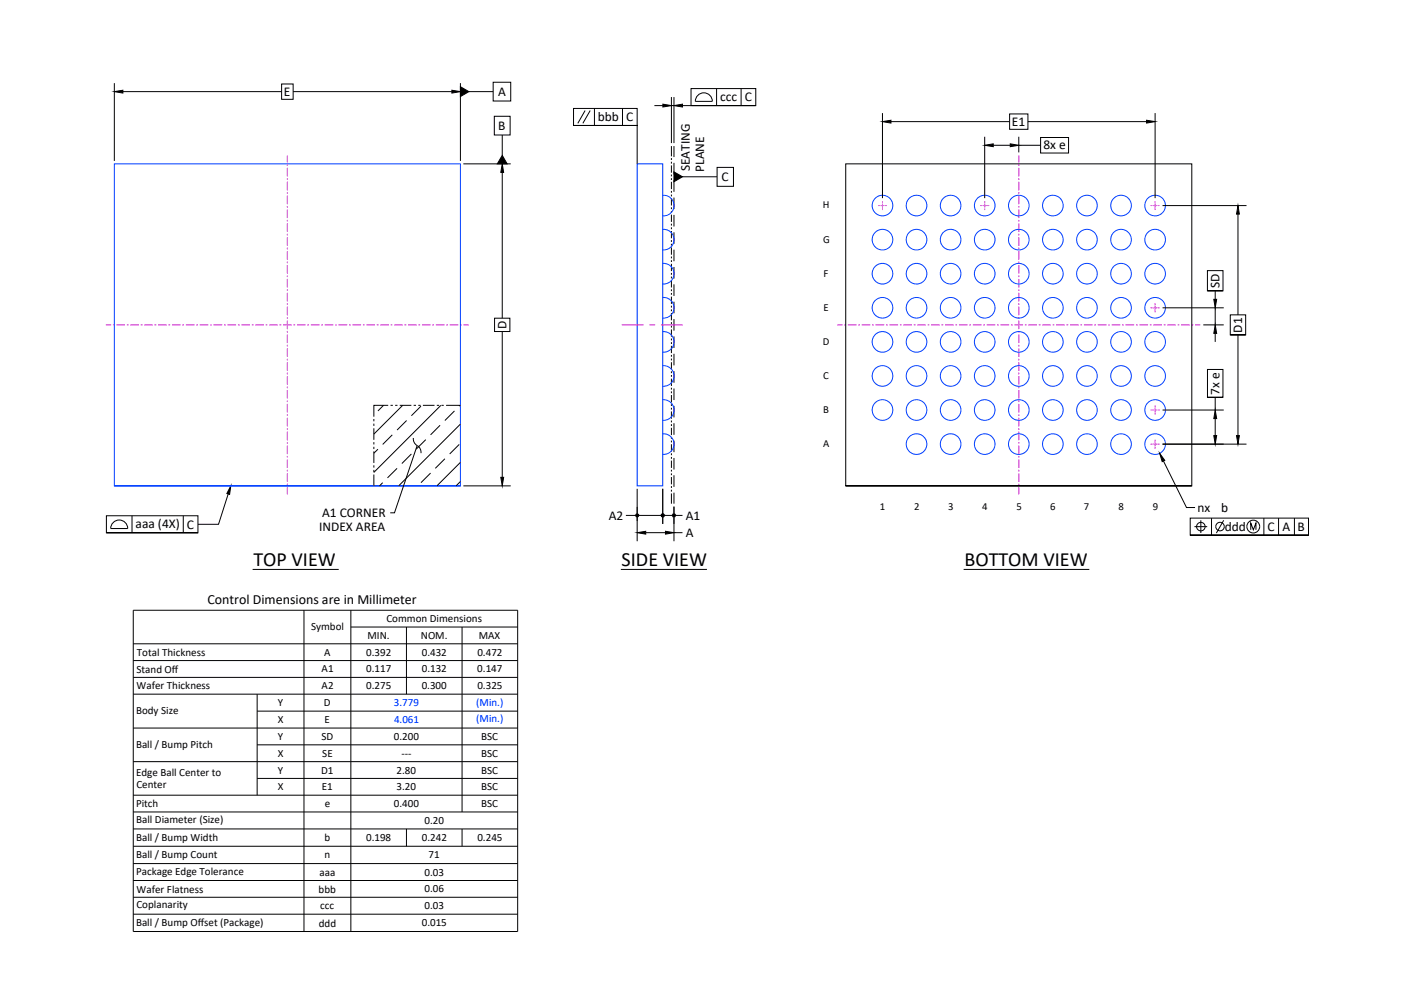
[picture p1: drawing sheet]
<svg xmlns="http://www.w3.org/2000/svg" width="297mm" height="210mm" viewBox="0 0 297 210" stroke-linecap="round" stroke-linejoin="round" font-family="sans-serif">
<!-- layer: Layer 1 -->
<g fill="none" stroke="#000" stroke-width=".21">
<path d="M24.2 19.4l1.9-.3v.6zM24.2 17.6v16.5M26.1 19.4h33.6M59.7 17.8h2.5v3.3h-2.5zM62.2 19.4h33.6M95.8 19.1l1.8 .3-1.8 .3zM97.6 18.4l1.8 1-1.8 1.1zM97.6 17.6v16.5M99.4 19.4h5.2M104.6 17.4h3.7v4h-3.7zM146.5 18.8h13.7v3.6h-13.7h13.7h-13.7zM151.9 18.8v3.6"/>
<path d="M157.1 18.8v3.6M98.2 34.7h10.1M104.8 24.7h3.4v3.9h-3.4zM106.5 28.6v4.3M106.5 36.6v30.9M106.5 32.9l1 1.8h-2.1zM106.5 34.7l.3 1.9h-.6zM121.6 23v3.6h13.5v8.1l-13.5-8.1h13.5v-3.6zM124.1 23.4l-1.6 2.7M125.1 23.4l-1.5 2.7M126 23v3.6M132 23v3.6"/>
<path d="M138.7 22.4h1.8M140.5 22.1l1.9 .3-1.9 .3zM142.4 20.6v9.7M142.4 31v2.1M142.4 33.5v.4M142.4 34.3v.4M142.4 35.1v1.5M142.4 37v.4M142.4 37.8v.4M142.4 38.6v1.5M142.4 22.4h.5M142.9 36.4l1.8 1.1-1.8 1z"/>
<path d="M142.9 20.6v9.7M142.9 31v2.3M142.9 34.5v2.5M142.9 38.2v2.5M142.9 22.4l1.8-.3v.6zM144.7 37.5h7.3M144.7 22.4h1.8M148 20.2a1.8 1.8 0 0 1 1.9-.4 1.8 1.8 0 0 1 1.1 1.7h-3.6l.1-.5zM152 35.5h3.5v4h-3.5zM179.3 34.7h73.4v68.3h-73.4h73.4h-73.4zM187.1 24v18M187.1 25.8l1.8-.3v.6z"/>
<path d="M188.9 25.8h25.2M208.8 29v13M208.8 30.8l1.8-.3v.6zM210.6 30.8h3.6M214.1 24.2h3.8v3.2h-3.8zM214.2 30.5l1.8 .3-1.8 .3zM216 29v3.3M216 30.8h4.6M217.9 25.8h25.2M220.6 29.2h6v3.2h-6zM243.1 25.5l1.8 .3-1.8 .3zM244.9 24v18"/>
<path d="M142.4 40.5v.4M142.4 41.3v.3M142.4 42v1.6M142.4 44v.3M142.4 44.7v.4M142.4 45.5v1.5M142.4 47.4v.4M142.4 48.2v.4M142.4 49v1.5M142.4 50.9v.4M142.4 51.7v.4M142.4 52.5v1.5"/>
<path d="M142.4 54.4v.4M142.4 55.2v.3M142.4 55.9v1.6M142.4 57.9v.4M142.4 58.6v.4M142.4 59.4v1.6M142.9 41.9v2.4M142.9 45.6v2.4M142.9 49.3v2.4M142.9 52.9v2.5M142.9 56.6v2.5M246.5 43.6h17.8"/>
<path d="M256 57.4h3.3v4.3h-3.3h3.3h-3.3zM262.5 45.4v21.4M262.5 43.6l.3 1.8h-.6zM104.9 67.5h3.2v2.8h-3.2zM106.5 70.3v30.9M142.4 61.3v.4M142.4 62.1v.4M142.4 62.9v1.5M142.4 64.8v.4M142.4 65.6v.4M142.4 66.4v1.5M142.4 68.3v.4"/>
<path d="M142.4 69.1v.4M142.4 69.8v1.6M142.4 71.8v.4M142.4 72.5v.4M142.4 73.3v1.6M142.4 75.3v.3M142.4 76v.4M142.4 76.8v1.5M142.4 78.7v.4M142.4 79.5v.4M142.9 60.3v2.4M142.9 64v2.4"/>
<path d="M142.9 67.7v2.4M142.9 71.3v2.5M142.9 75v2.5M142.9 78.7v2.4M246.5 65.3h13M255.1 68.9h4.4M256 78.3h3.3v5.9h-3.3h3.3h-3.3zM257.4 63.5h.6l-.4 1.8zM257.6 68.9l.4 1.8h-.6zM257.6 61.7v1.8M257.6 65.3v3.6M257.6 70.7v1.8"/>
<path d="M260.8 66.8h3.3v4.2h-3.3h3.3h-3.3zM262.5 71v21.4M79.3 88.8v.5M79.3 89.8v.5M79.3 90.8v2.4M79.3 93.7v.5M79.3 94.7v.5M79.3 95.7v2.5M79.3 98.7v.4M79.3 99.6v.5M80.1 95.2l-.8 .9M81.3 85.9l-1.2 1.2"/>
<path d="M82.3 85.9h-3v2.4M82.8 85.9h.5M83.2 92.2l-2.1 2M83.8 85.9h.5M84.2 99.3l-2 2M84.8 85.9h2.4M85.4 85.9l-6.1 6.1M86.2 89.2l-2 2M87.2 96.3l-2 2M87.6 92.9a1.65 1.65 0 0 0 .8 1.6M87.7 85.9h.5M88.7 85.9h.5"/>
<path d="M89.3 96.1a1.65 1.65 0 0 0-.8-1.6l-4.9 14.2h-.9M89.3 86.1l-2.1 2M89.7 85.9h2.4M90.3 93.2l-2.1 2M92.6 85.9h.5M93.3 90.2l-2 2M93.5 85.9l-14.2 14.3M93.6 85.9h.5M94.3 97.3l-2 2M94.6 85.9h3M96.4 87.1l-2.1 2.1M97.4 94.2l-2.1 2.1"/>
<path d="M97.5 85.9l-.1 .2M97.6 98l-5 5M97.6 89.9l-13.1 13.1M142.4 80.3v1.5M142.4 82.2v.4M142.4 83v.4M142.4 83.8v1.5M142.4 85.7v.4M142.4 86.5v.3M142.4 87.2v1.6M142.4 89.2v.4M142.4 89.9v.4"/>
<path d="M142.4 90.7v1.6M142.4 92.6v.4M142.4 93.4v.4M142.4 94.2v1.5M142.4 96.1v.4M142.4 96.9v.4M142.4 97.7v1.5M142.4 99.6v.4M142.9 82.4v2.4M142.9 86v2.5M142.9 89.7v2.5M142.9 93.4v2.5"/>
<path d="M142.9 97.1v2.4M245.9 96.1l1 1.5-.5 .3zM246.5 94.2h17.8M246.5 86.9h13M246.7 97.7l4.9 9.9h1.8M257.4 92.4h.6l-.4 1.8zM257.6 86.9l.4 1.8h-.6zM257.6 84.2v2.7M257.6 88.7v3.7M262.2 92.4h.6l-.3 1.8zM22.6 109.4h19.4v3.6h-19.4h19.4h-19.4zM24 110.8a1.8 1.8 0 0 1 2-.4 1.8 1.8 0 0 1 1.1 1.7h-3.6v-.5z"/>
<path d="M28 109.4v3.6M38.9 109.4v3.6M48.4 104.7l-2.1 6.5h-4.3M48.9 103l-.2 1.8-.6-.2zM79.3 100.6v2.4M81.1 102.3l-.6 .7M91.3 100.3l-2 2M97.6 102.1l-.9 .9M98.2 103h10.1M106.2 101.2h.6l-.3 1.8zM132.7 109.3h12M134.9 109.3h.2z"/>
<path d="M134.9 109.2l.2 .1zM134.9 109.4l.2-.1zM134.9 109.1l.2 .2zM135 109.1l.1 .2zM135.1 103.6v11.2M135.1 112.9l1.8-.3v.6zM135.1 109.3l.2-.1zM135.1 109v.3zM135.1 109.3v.2zM135.1 109.3l.2 .1zM135.2 109.1l-.1 .2zM136.9 112.9h4.2"/>
<path d="M140.3 109.3h.2zM140.3 109.2l.2 .1zM140.3 109.4l.2-.1zM140.4 109.1l.1 .2zM140.4 109.4l.1-.1zM140.5 109.3v.2zM140.5 109.3l.2 .1zM140.5 103.6v7.5M140.5 109.3l.2-.1zM140.5 109v.3zM140.6 109.1l-.1 .2zM141.1 112.6l1.8 .3-1.8 .3z"/>
<path d="M142.4 100.4v.3M142.4 101.1v1.6M142.4 103.1v.4M142.4 103.8v.4M142.4 104.6v2.2M142.7 109.3h.2zM142.7 109.2l.2 .1zM142.7 109.4l.2-.1zM142.7 109.1l.2 .2zM142.8 109.1l.1 .2zM142.9 109.3l.1 .2zM142.9 109.3l.2 .1z"/>
<path d="M142.9 100.8v2.4M142.9 104.5v2.3M142.9 107.4v7.4M142.9 112.9h1.8M142.9 109.3h.2zM142.9 109.3l.2-.1zM142.9 109v.3zM142.9 109.3v.2zM143 109.1l-.1 .2zM252.3 109.9h25.1v3.6h-25.1h25.1h-25.1zM253.2 111.7h2.8M254.6 110.3v2.7"/>
<path d="M256.9 109.9v3.6M259.4 110.3l-1.5 2.7M265.2 112.3v-1.4l.5 1.4 .6-1.4v1.4M268 109.9v3.6M271.1 109.9v3.6M274.4 109.9v3.6M28.3 129.4h81.5v68.1h-81.5zM28.3 136.5h81.5M53.6 120.7h18.2M64.4 129.4v68.1M74.4 132.9h35.4M74.4 129.4v68.1"/>
<path d="M86.2 132.9v14.3M98 132.9v39.3M131.6 120.7h18.3M204.3 120.7h26.7M28.3 140.1h81.5M28.3 143.6h81.5M28.3 147.2h81.5M28.3 154.4h81.5M54.5 150.8h55.3M54.5 157.9h55.3M54.5 147.2v21.4M28.3 161.5h81.5"/>
<path d="M28.3 168.6h81.5M28.3 172.2h81.5M28.3 175.8h81.5M28.3 179.4h81.5M54.5 165h55.3M86.2 175.8v3.6M98 175.8v3.6M28.3 183.1h81.5M28.3 186.7h81.5M28.3 190.2h81.5M28.3 193.8h81.5"/>
<circle cx="254.6" cy="111.7" r=".9"/>
<circle cx="258.7" cy="111.6" r=".9"/>
<circle cx="265.7" cy="111.6" r="1.36"/>
</g>
<path d="M135.1 34.7h5.4v68.3h-5.4z" fill="none" stroke="#00f" stroke-width=".21"/>
<g fill="none" stroke="#f0f" stroke-width=".21">
<path d="M60.9 32.9v1.6M60.9 34.8v.4M60.9 35.6v1.8M60.9 37.8v.3M60.9 38.5v1.9M216 32.9v1.6M216 34.8v.4M216 35.6v1.8M216 37.8v.3M216 38.5v1.9M60.9 40.7v.4M60.9 41.5v1.8"/>
<path d="M60.9 43.7v.3M60.9 44.4v1.8M60.9 46.6v.4M60.9 47.3v1.9M60.9 49.6v.3M60.9 50.3v1.8M60.9 52.5v.4M60.9 53.2v1.9M60.9 55.4v.4M60.9 56.2v1.8M60.9 58.4v.4M60.9 59.1v1.9"/>
<path d="M186.1 43.6h.4M186.6 43.6h.1M186.7 43.6h.3M187.1 43.6h.1M187.1 42.6v.4M187.1 43.1v.4M187.1 43.7v.4M187.1 44.2v.3M187.2 43.6h.3M187.6 43.6h.1M187.7 43.6h.3M207.8 43.6h.4"/>
<path d="M208.3 43.6h.1M208.4 43.6h.3M208.7 43.6h.1M208.8 42.6v.4M208.8 43.1v.4M208.8 43.7v.4M208.8 44.2v.3M208.9 43.6h.4M209.4 43.6h.3M216 40.7v.4M216 41.5v1.8M216 43.7v.3"/>
<path d="M216 44.4v1.8M216 46.6v.4M216 47.3v1.9M216 49.6v.3M216 50.3v1.8M216 52.5v.4M216 53.2v1.9M216 55.4v.4M216 56.2v1.8M216 58.4v.4M216 59.1v1.9M244 43.6h.3"/>
<path d="M244.4 43.6h.1M244.5 43.6h.3M244.9 42.6v.4M244.9 43.1v.4M244.9 43.7v.4M244.9 44.2v.3M244.9 43.6h.1M245 43.6h.4M245.5 43.6h.3M22.4 68.9h1.2M23.9 68.9h.4M24.7 68.9h1.8"/>
<path d="M26.9 68.9h.3M27.6 68.9h1.9M29.8 68.9h.4M30.6 68.9h1.8M32.8 68.9h.3M33.5 68.9h1.8M35.7 68.9h.4M36.5 68.9h1.8M38.7 68.9h.3M39.4 68.9h1.8M41.6 68.9h.4M42.3 68.9h1.9"/>
<path d="M44.6 68.9h.3M45.3 68.9h1.8M47.5 68.9h.4M48.2 68.9h1.9M50.4 68.9h.4M51.2 68.9h1.8M53.4 68.9h.3M54.1 68.9h1.9M56.3 68.9h.4M57.1 68.9h1.8M59.3 68.9h.3M60 68.9h1.8"/>
<path d="M60.9 61.3v.4M60.9 62.1v1.8M60.9 64.3v.4M60.9 65v1.9M60.9 67.2v.4M60.9 68v1.8M60.9 70.2v.3M60.9 70.9v1.8M60.9 73.1v.4M60.9 73.8v1.9M60.9 76.1v.3M60.9 76.8v1.8"/>
<path d="M60.9 79v.4M60.9 79.7v1.9M62.2 68.9h.4M63 68.9h1.8M65.2 68.9h.3M65.9 68.9h1.8M68.1 68.9h.4M68.8 68.9h1.9M71.1 68.9h.3M71.8 68.9h1.8M74 68.9h.4M74.7 68.9h1.9"/>
<path d="M76.9 68.9h.4M77.7 68.9h1.8M79.9 68.9h.3M80.6 68.9h1.9M82.8 68.9h.4M83.6 68.9h1.8M85.8 68.9h.3M86.5 68.9h1.8M88.7 68.9h.4M89.5 68.9h1.8M91.7 68.9h.3M92.4 68.9h1.8"/>
<path d="M94.6 68.9h.4M95.3 68.9h1.9M97.6 68.9h.3M98.3 68.9h1.1M131.8 68.9h4.7M137.7 68.9h1.2M140.1 68.9h4.7M177.5 68.9h1.1M179 68.9h.4M179.7 68.9h1.9M182 68.9h.3M182.7 68.9h1.8"/>
<path d="M184.9 68.9h.4M185.6 68.9h1.9M187.8 68.9h.4M188.6 68.9h1.8M190.8 68.9h.4M191.5 68.9h1.9M193.7 68.9h.4M194.5 68.9h1.8M196.7 68.9h.3M197.4 68.9h1.8M199.6 68.9h.4M200.4 68.9h1.8"/>
<path d="M202.6 68.9h.3M203.3 68.9h1.8M205.5 68.9h.4M206.2 68.9h1.9M208.5 68.9h.3M209.2 68.9h1.8M211.4 68.9h.4M212.1 68.9h1.9M214.3 68.9h.4M215.1 68.9h1.8M216 61.3v.4M216 62.1v1.8"/>
<path d="M216 64.3v.4M216 65v1.9M216 67.2v.4M216 68v1.8M216 70.2v.3M216 70.9v1.8M216 73.1v.4M216 73.8v1.9M216 76.1v.3M216 76.8v1.8M216 79v.4M216 79.7v1.9"/>
<path d="M217.3 68.9h.4M218 68.9h1.9M220.2 68.9h.4M221 68.9h1.8M223.2 68.9h.3M223.9 68.9h1.8M226.1 68.9h.4M226.9 68.9h1.8M229.1 68.9h.3M229.8 68.9h1.8M232 68.9h.4M232.7 68.9h1.9"/>
<path d="M235 68.9h.3M235.7 68.9h1.8M237.9 68.9h.4M238.6 68.9h1.9M240.8 68.9h.4M241.6 68.9h1.8M243.8 68.9h.4M244 65.3h.3M244.4 65.3h.1M244.5 65.3h.3M244.5 68.9h1.9M244.9 64.3v.4"/>
<path d="M244.9 64.7v.1M244.9 64.9v.3M244.9 65.4v.3M244.9 65.7v.1M244.9 65.8v.4M244.9 65.3h.1M245 65.3h.4M245.5 65.3h.3M246.7 68.9h.4M247.5 68.9h1.8M249.7 68.9h.3M250.4 68.9h1.9"/>
<path d="M252.6 68.9h.4M253.4 68.9h1.1M60.9 81.9v.4M60.9 82.7v1.8M60.9 84.9v.4M60.9 85.6v1.9M60.9 87.8v.4M60.9 88.6v1.8M60.9 90.8v.3M60.9 91.5v1.9M60.9 93.7v.4M60.9 94.5v1.8"/>
<path d="M60.9 96.7v.3M60.9 97.4v1.8M60.9 99.6v.4M216 81.9v.4M216 82.7v1.8M216 84.9v.4M216 85.6v1.9M216 87.8v.4M216 88.6v1.8M216 90.8v.3M216 91.5v1.9M216 93.7v.4"/>
<path d="M216 94.5v1.8M216 96.7v.3M216 97.4v1.8M216 99.6v.4M244 94.2h.3M244 86.9h.3M244.4 94.2h.1M244.4 86.9h.1M244.5 94.2h.3M244.5 86.9h.3M244.9 86.9h.1M244.9 86v.4"/>
<path d="M244.9 86.4v.1M244.9 86.5v.5M244.9 87v.3M244.9 87.4v.5M244.9 93.2v.4M244.9 93.6v.5M244.9 94.1v.1M244.9 94.3v.3M244.9 94.6v.1M244.9 94.7v.4M245 94.2h.4M245 86.9h.4"/>
<path d="M245.5 94.2h.3M245.5 86.9h.3M60.9 100.3v1.9M60.9 102.5v.4M60.9 103.3v1.5M216 100.3v1.9M216 102.5v.4M216 103.3v1.5"/>
</g>
<g fill="#000">
<path d="M24.2 19.4l1.9-.3v.6zM95.8 19.1l1.8 .3-1.8 .3zM97.6 18.4l1.8 1-1.8 1.1zM106.5 34.7l.3 1.9h-.6zM106.5 32.9l1 1.8h-2.1zM140.5 22.1l1.9 .3-1.9 .3zM142.9 36.4l1.8 1.1-1.8 1zM142.9 22.4l1.8-.3v.6zM187.1 25.8l1.8-.3v.6zM208.8 30.8l1.8-.3v.6zM214.2 30.5l1.8 .3-1.8 .3zM243.1 25.5l1.8 .3-1.8 .3z"/>
<path d="M262.5 43.6l.3 1.8h-.6zM257.6 68.9l.4 1.8h-.6zM257.4 63.5h.6l-.4 1.8zM245.9 96.1l1 1.5-.5 .3zM257.4 92.4h.6l-.4 1.8zM257.6 86.9l.4 1.8h-.6zM262.2 92.4h.6l-.3 1.8zM48.9 103l-.2 1.8-.6-.2zM106.2 101.2h.6l-.3 1.8zM134.9 109.2l.2 .1zM135.1 112.9l1.8-.3v.6zM140.3 109.2l.2 .1z"/>
<path d="M140.5 109.3l.2 .1zM141.1 112.6l1.8 .3-1.8 .3zM142.9 109.3h.2z"/>
<path d="M134.9 109.3h.2zM134.9 109.4l.2-.1zM134.9 109.4l.2-.1z"/>
<path d="M135.1 109.3v.2zM135.1 109.3v.2zM135.1 109.3l.2 .1z"/>
<path d="M135 109.1l.1 .2zM134.9 109.1l.2 .2zM134.9 109.1l.2 .2z"/>
<path d="M135.1 109.3l.2 .1zM135.1 109.3l.2 .1zM135.1 109.3l.2-.1z"/>
<path d="M135.1 109.3l.2-.1zM135.2 109.1l-.1 .2zM135.1 109v.3z"/>
<path d="M140.3 109.3h.2zM140.3 109.4l.2-.1zM140.4 109.4l.1-.1z"/>
<path d="M140.3 109.4l.2-.1zM140.4 109.4l.1-.1zM140.5 109.3v.2z"/>
<path d="M140.4 109.1l.1 .2zM140.3 109.2l.2 .1zM140.3 109.3h.2z"/>
<path d="M140.5 109.3v.2zM140.5 109.3v.2zM140.5 109.3l.2 .1z"/>
<path d="M140.4 109.1l.1 .2zM140.4 109.1l.1 .2zM140.4 109.1l.1 .2z"/>
<path d="M140.5 109.3v.2zM140.5 109.3l.2 .1zM140.5 109.3l.2 .1z"/>
<path d="M140.5 109v.3zM140.4 109.1l.1 .2zM140.4 109.1l.1 .2z"/>
<path d="M140.5 109.3l.2 .1zM140.5 109.3l.2 .1zM140.5 109.3l.2-.1z"/>
<path d="M140.5 109.3l.2-.1zM140.6 109.1l-.1 .2zM140.5 109v.3z"/>
<path d="M140.5 109.3l.2-.1zM140.5 109.3l.2-.1zM140.6 109.1l-.1 .2z"/>
<path d="M142.7 109.4l.2-.1zM142.7 109.4l.2-.1zM142.9 109.3v.2z"/>
<path d="M142.7 109.1l.2 .2zM142.7 109.2l.2 .1zM142.7 109.3h.2z"/>
<path d="M142.9 109.3l.1 .2zM142.9 109.3l.2 .1zM142.9 109.3l.2 .1z"/>
<path d="M142.9 109v.3zM142.8 109.1l.1 .2zM142.7 109.1l.2 .2z"/>
<path d="M142.9 109.3h.2zM142.9 109.3l.2-.1zM143 109.1l-.1 .2z"/>
</g>
<g fill="none" stroke="#003fff" stroke-width=".21">
<path d="M24.2 34.7h73.4v68.3h-73.4h73.4h-73.4zM140.5 55.9a2.19 2.19 0 0 1 2.4 2.1 2.19 2.19 0 0 1-2.4 2.2M140.5 48.6a2.19 2.19 0 0 1 2.4 2.2 2.19 2.19 0 0 1-2.4 2.2M140.5 41.4a2.19 2.19 0 0 1 2.4 2.2 2.19 2.19 0 0 1-2.4 2.2M140.5 77.5a2.19 2.19 0 0 1 2.4 2.2 2.19 2.19 0 0 1-2.4 2.2M140.5 70.3a2.19 2.19 0 0 1 2.4 2.2 2.19 2.19 0 0 1-2.4 2.2M140.5 63.1a2.19 2.19 0 0 1 2.4 2.2 2.19 2.19 0 0 1-2.4 2.1M140.5 92a2.19 2.19 0 0 1 2.4 2.2 2.19 2.19 0 0 1-2.4 2.1M140.5 84.8a2.19 2.19 0 0 1 2.4 2.1 2.19 2.19 0 0 1-2.4 2.2"/>
<circle cx="187.1" cy="58" r="2.19"/>
<circle cx="187.1" cy="50.8" r="2.19"/>
<circle cx="187.1" cy="43.6" r="2.19"/>
<circle cx="194.3" cy="50.8" r="2.19"/>
<circle cx="194.3" cy="58" r="2.19"/>
<circle cx="194.3" cy="43.6" r="2.19"/>
<circle cx="201.6" cy="58" r="2.19"/>
<circle cx="201.6" cy="50.8" r="2.19"/>
<circle cx="201.6" cy="43.6" r="2.19"/>
<circle cx="208.8" cy="58" r="2.19"/>
<circle cx="208.8" cy="43.6" r="2.19"/>
<circle cx="208.8" cy="50.8" r="2.19"/>
<circle cx="216" cy="50.8" r="2.19"/>
<circle cx="216" cy="43.6" r="2.19"/>
<circle cx="216" cy="58" r="2.19"/>
<circle cx="223.2" cy="58" r="2.19"/>
<circle cx="223.2" cy="50.8" r="2.19"/>
<circle cx="223.2" cy="43.6" r="2.19"/>
<circle cx="230.5" cy="58" r="2.19"/>
<circle cx="230.5" cy="43.6" r="2.19"/>
<circle cx="230.5" cy="50.8" r="2.19"/>
<circle cx="237.7" cy="58" r="2.19"/>
<circle cx="237.7" cy="50.8" r="2.19"/>
<circle cx="237.7" cy="43.6" r="2.19"/>
<circle cx="244.9" cy="50.8" r="2.19"/>
<circle cx="244.9" cy="58" r="2.19"/>
<circle cx="244.9" cy="43.6" r="2.19"/>
<circle cx="187.1" cy="72.5" r="2.19"/>
<circle cx="187.1" cy="79.7" r="2.19"/>
<circle cx="187.1" cy="65.3" r="2.19"/>
<circle cx="194.3" cy="79.7" r="2.19"/>
<circle cx="194.3" cy="72.5" r="2.19"/>
<circle cx="194.3" cy="65.3" r="2.19"/>
<circle cx="201.6" cy="79.7" r="2.19"/>
<circle cx="201.6" cy="65.3" r="2.19"/>
<circle cx="201.6" cy="72.5" r="2.19"/>
<circle cx="208.8" cy="65.3" r="2.19"/>
<circle cx="208.8" cy="72.5" r="2.19"/>
<circle cx="208.8" cy="79.7" r="2.19"/>
<circle cx="216" cy="65.3" r="2.19"/>
<circle cx="216" cy="72.5" r="2.19"/>
<circle cx="216" cy="79.7" r="2.19"/>
<circle cx="223.2" cy="65.3" r="2.19"/>
<circle cx="223.2" cy="72.5" r="2.19"/>
<circle cx="223.2" cy="79.7" r="2.19"/>
<circle cx="230.5" cy="72.5" r="2.19"/>
<circle cx="230.5" cy="65.3" r="2.19"/>
<circle cx="230.5" cy="79.7" r="2.19"/>
<circle cx="237.7" cy="79.7" r="2.19"/>
<circle cx="237.7" cy="65.3" r="2.19"/>
<circle cx="237.7" cy="72.5" r="2.19"/>
<circle cx="244.9" cy="65.3" r="2.19"/>
<circle cx="244.9" cy="79.7" r="2.19"/>
<circle cx="244.9" cy="72.5" r="2.19"/>
<circle cx="187.1" cy="86.9" r="2.19"/>
<circle cx="194.3" cy="94.2" r="2.19"/>
<circle cx="194.3" cy="86.9" r="2.19"/>
<circle cx="201.6" cy="86.9" r="2.19"/>
<circle cx="201.6" cy="94.2" r="2.19"/>
<circle cx="208.8" cy="94.2" r="2.19"/>
<circle cx="208.8" cy="86.9" r="2.19"/>
<circle cx="216" cy="94.2" r="2.19"/>
<circle cx="216" cy="86.9" r="2.19"/>
<circle cx="223.2" cy="86.9" r="2.19"/>
<circle cx="223.2" cy="94.2" r="2.19"/>
<circle cx="230.5" cy="94.2" r="2.19"/>
<circle cx="230.5" cy="86.9" r="2.19"/>
<circle cx="237.7" cy="86.9" r="2.19"/>
<circle cx="237.7" cy="94.2" r="2.19"/>
<circle cx="244.9" cy="86.9" r="2.19"/>
<circle cx="244.9" cy="94.2" r="2.19"/>
</g>
<g font-size="4.3">
<text x="53.7" y="120">TOP VIEW</text>
<text x="131.8" y="120">SIDE VIEW</text>
<text x="204.5" y="120">BOTTOM VIEW</text>
</g>
<text font-size="3" x="44" y="128.2">Control Dimensions are in Millimeter</text>
<g font-size="2.8">
<text x="60.2" y="20.3">E</text>
<text x="105.6" y="20.3">A</text>
<text x="152.7" y="21.5">ccc</text>
<text x="157.9" y="21.5">C</text>
<text x="105.6" y="27.5">B</text>
<text x="126.7" y="25.8">bbb</text>
<text x="132.8" y="25.7">C</text>
<text x="214.5" y="26.7">E1</text>
<text x="221.2" y="31.7">8x e</text>
<text x="146.3" y="36.3" transform="rotate(-90 146.3 36.3)">SEATING</text>
<text x="149.3" y="36.5" transform="rotate(-90 149.3 36.5)">PLANE</text>
<text x="153" y="38.4">C</text>
<text x="258.5" y="61" transform="rotate(-90 258.5 61)">SD</text>
<text x="107.4" y="69.8" transform="rotate(-90 107.4 69.8)">D</text>
<text x="263.4" y="70.5" transform="rotate(-90 263.4 70.5)">D1</text>
<text x="258.5" y="83.7" transform="rotate(-90 258.5 83.7)">7x e</text>
<text x="28.8" y="111.9">aaa (4X)</text>
<text x="39.6" y="112.1">C</text>
<text x="67.7" y="112.7">INDEX AREA</text>
<text x="68.3" y="109.6">A1 CORNER</text>
<text x="129" y="110.2">A2</text>
<text x="145.4" y="110.2">A1</text>
<text x="145.4" y="113.8">A</text>
<text x="253.9" y="108.5">nx</text>
<text x="258.9" y="108.5">b</text>
<text x="259.7" y="112.6">ddd</text>
<text x="268.7" y="112.6">C</text>
<text x="271.9" y="112.6">A</text>
<text x="275.1" y="112.6">B</text>
</g>
<g font-size="2.3">
<text x="174.5" y="44.2">H</text>
<text x="174.5" y="51.4">G</text>
<text x="174.6" y="58.6">F</text>
<text x="174.6" y="65.9">E</text>
<text x="174.5" y="73.1">D</text>
<text x="174.6" y="80.3">C</text>
<text x="174.5" y="87.5">B</text>
<text x="174.5" y="94.8">A</text>
<text x="186.5" y="108.2">1</text>
<text x="193.8" y="108.2">2</text>
<text x="201" y="108.2">3</text>
<text x="208.3" y="108.2">4</text>
<text x="215.5" y="108.2">5</text>
<text x="222.7" y="108.2">6</text>
<text x="229.8" y="108.2">7</text>
<text x="237.2" y="108.2">8</text>
<text x="244.4" y="108.2">9</text>
<text x="81.9" y="131.9">Common Dimensions</text>
<text x="66" y="133.5">Symbol</text>
<text x="77.9" y="135.5">MIN.</text>
<text x="89.2" y="135.5">NOM.</text>
<text x="101.5" y="135.5">MAX</text>
<text x="28.9" y="142.6">Stand Of</text>
<text x="29" y="139.1">Total Thickness</text>
<text x="36.5" y="142.6">f</text>
<text x="68.2" y="142.6">A1</text>
<text x="68.7" y="139">A</text>
<text x="77.6" y="142.6">0.117</text>
<text x="77.6" y="139">0.392</text>
<text x="89.4" y="139">0.432</text>
<text x="89.4" y="142.6">0.132</text>
<text x="101.2" y="142.6">0.147</text>
<text x="101.2" y="139">0.472</text>
<text x="29" y="146.2">Wafer Thickness</text>
<text x="58.9" y="149.7">Y</text>
<text x="68.2" y="146.1">A2</text>
<text x="68.6" y="149.7">D</text>
<text x="77.6" y="146.1">0.275</text>
<text x="89.4" y="146.1">0.300</text>
<text x="101.2" y="146.1">0.325</text>
<text x="28.8" y="151.4">Body Size</text>
<text x="58.9" y="153.3">X</text>
<text x="68.8" y="153.3">E</text>
<text x="28.8" y="158.6">Ball / Bump Pitch</text>
<text x="58.9" y="160.4">X</text>
<text x="58.9" y="156.9">Y</text>
<text x="68.2" y="156.9">SD</text>
<text x="68.3" y="160.4">SE</text>
<text x="83.5" y="156.9">0.200</text>
<text x="85.1" y="160.5">---</text>
<text x="102" y="156.9">BSC</text>
<text x="102" y="160.4">BSC</text>
<text x="28.8" y="164.6">Edge Ball Center to</text>
<text x="28.9" y="167.1">Center</text>
<text x="58.9" y="167.6">X</text>
<text x="58.9" y="164">Y</text>
<text x="68.1" y="164">D1</text>
<text x="68.2" y="167.6">E1</text>
<text x="84.1" y="164">2.80</text>
<text x="84.1" y="167.6">3.20</text>
<text x="102" y="164">BSC</text>
<text x="102" y="167.6">BSC</text>
<text x="28.8" y="171.2">Pitch</text>
<text x="68.8" y="171.1">e</text>
<text x="83.5" y="171.1">0.400</text>
<text x="102" y="171.1">BSC</text>
<text x="28.8" y="174.6">Ball Diameter (Size)</text>
<text x="28.8" y="178.2">Ball / Bump Width</text>
<text x="68.8" y="178.4">b</text>
<text x="77.6" y="178.3">0.198</text>
<text x="89.4" y="178.3">0.242</text>
<text x="90" y="174.7">0.20</text>
<text x="101.2" y="178.3">0.245</text>
<text x="28.8" y="181.9">Ball / Bump Count</text>
<text x="28.8" y="185.5">Package Edge Tolerance</text>
<text x="67.8" y="185.6">aaa</text>
<text x="68.8" y="182">n</text>
<text x="90" y="185.6">0.03</text>
<text x="90.9" y="182">71</text>
<text x="29" y="189.3">Wafer Flatness</text>
<text x="67.5" y="189.2">bbb</text>
<text x="90" y="189.2">0.06</text>
<text x="28.8" y="196.3">Ball / Bump Of</text>
<text x="28.9" y="192.6">Coplanarity</text>
<text x="41.9" y="196.3">fset (Package)</text>
<text x="67.6" y="196.5">ddd</text>
<text x="67.9" y="192.8">ccc</text>
<text x="89.4" y="196.4">0.015</text>
<text x="90" y="192.8">0.03</text>
</g>
<g font-size="2.3" fill="#00f">
<text x="83.5" y="149.7">3.779</text>
<text x="101" y="149.6">(Min.)</text>
<text x="83.5" y="153.3">4.061</text>
<text x="101" y="153.2">(Min.)</text>
</g>
</svg>
